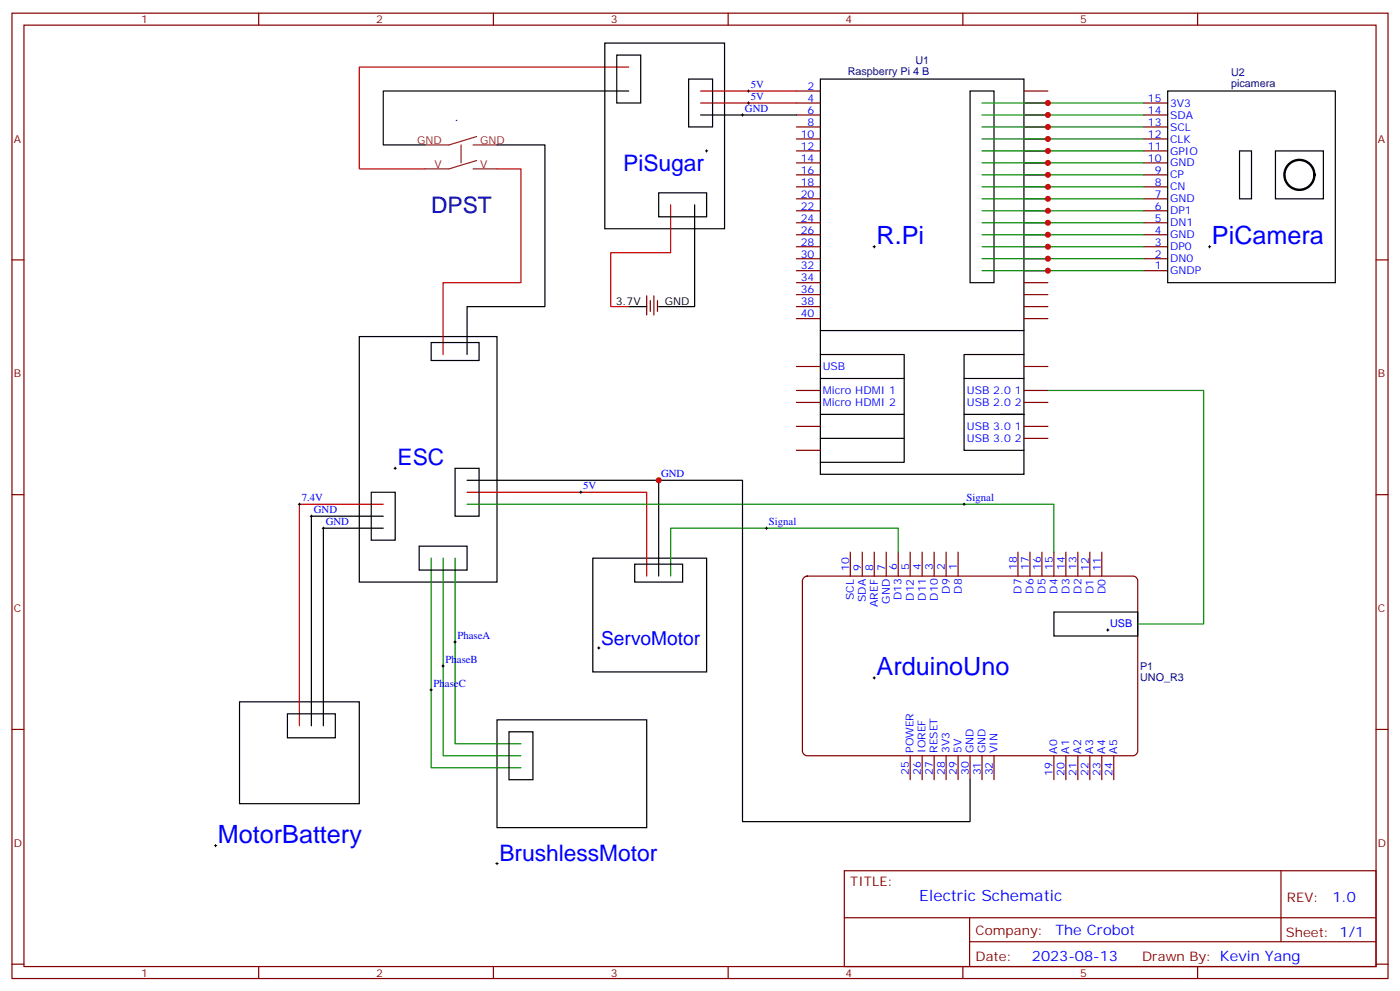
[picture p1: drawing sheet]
<svg xmlns="http://www.w3.org/2000/svg" width="412mm" height="292mm" viewBox="0 0 412 292" stroke-linecap="round" stroke-linejoin="round" font-family="sans-serif">
<g fill="none" stroke="#870000" stroke-width=".35">
<path d="M3.5 3.9h405.4v284.3h-405.4zM7.1 7.4h398.2v277.3h-398.2zM76.2 3.9v3.5M145.3 3.9v3.5M214.5 3.9v3.5M283.6 3.9v3.5M352.8 3.9v3.5M234.6 26.8h7.1M234.6 30.3h7.1M234.6 33.9h7.1M234.6 37.4h7.1M301.6 26.8h7.1"/>
<path d="M301.6 30.3h7.1M301.6 33.9h7.1M301.6 37.4h7.1M336.9 30.3h7.1M336.9 33.9h7.1M336.9 37.4h7.1M234.6 40.9h7.1M234.6 44.5h7.1M234.6 48h7.1M234.6 51.5h7.1M234.6 55h7.1M234.6 58.6h7.1"/>
<path d="M301.6 40.9h7.1M301.6 44.5h7.1M301.6 48h7.1M301.6 51.5h7.1M301.6 55h7.1M301.6 58.6h7.1M336.9 40.9h7.1M336.9 44.5h7.1M336.9 48h7.1M336.9 51.5h7.1M336.9 55h7.1M336.9 58.6h7.1"/>
<path d="M3.5 76.6h3.6M234.6 62.1h7.1M234.6 65.6h7.1M234.6 69.1h7.1M234.6 72.7h7.1M234.6 76.2h7.1M234.6 79.7h7.1M301.6 62.1h7.1M301.6 65.6h7.1M301.6 69.1h7.1M301.6 72.7h7.1M301.6 76.2h7.1"/>
<path d="M301.6 79.7h7.1M336.9 62.1h7.1M336.9 65.6h7.1M336.9 69.1h7.1M336.9 72.7h7.1M336.9 76.2h7.1M336.9 79.7h7.1M405.3 76.6h3.6M190.5 87.1v5.7M191.6 88.5v3.2M192.6 87.1v5.7M193.7 88.5v3.2"/>
<path d="M234.6 83.3h7.1M234.6 86.8h7.1M234.6 90.3h7.1M234.6 93.8h7.1M301.6 83.3h7.1M301.6 86.8h7.1M301.6 90.3h7.1M301.6 93.8h7.1M234.6 108h7.1M234.6 115h7.1M234.6 118.5h7.1M301.6 108h7.1"/>
<path d="M301.6 115h7.1M301.6 118.5h7.1M234.6 125.6h7.1M234.6 132.6h7.1M301.6 125.6h7.1M301.6 129.1h7.1M3.5 145.7h3.6M405.3 145.7h3.6M250.5 162.6v7.1M254 162.6v7.1M257.5 162.6v7.1M261.1 162.6v7.1"/>
<path d="M264.6 162.6v7.1M268.1 162.6v7.1M271.6 162.6v7.1M275.2 162.6v7.1M278.7 162.6v7.1M282.2 162.6v7.1M299.9 162.6v7.1M303.4 162.6v7.1M306.9 162.6v7.1M310.4 162.6v7.1M314 162.6v7.1M317.5 162.6v7.1"/>
<path d="M321 162.6v7.1M324.6 162.6v7.1M3.5 214.8h3.6M405.3 214.8h3.6M268.1 222.6v7.1M271.6 222.6v7.1M275.2 222.6v7.1M278.7 222.6v7.1M282.2 222.6v7.1M285.8 222.6v7.1M289.3 222.6v7.1M292.8 222.6v7.1"/>
<path d="M310.4 222.6v7.1M314 222.6v7.1M317.5 222.6v7.1M321 222.6v7.1M324.6 222.6v7.1M328.1 222.6v7.1M248.7 256.5h156.6v28.2h-156.6zM377.3 256.5v20.9M248.7 270.3h156.5M285.6 277.4h119.6M285.6 270.3v14.1M3.5 284h3.6"/>
<path d="M76.2 284.7v3.5M145.3 284.7v3.5M214.5 284.7v3.5M283.6 284.7v3.5M352.8 284.7v3.5M405.3 284h3.6"/>
</g>
<g fill="none" stroke="#000" stroke-width=".35">
<path d="M178.2 12.7h35.2v54.7h-35.2zM181.7 16.2h7v14.1h-7zM185.2 26.8h-72.3v15.9h12.3M202.8 23.3h7.1v14.1h-7.1zM206.4 33.9h28.2M241.7 23.3h59.9v116.4h-59.9zM285.8 26.8h7v56.5h-7zM344 26.8h49.3v56.5h-49.3zM146.4 42.7h14.1v47.6h-22.9v14.1M194 56.8h14.1v7.1h-14.1zM365.1 44.5h3.6v14.1h-3.6zM375.7 44.5h14.1v14.1h-14.1z"/>
<path d="M204.6 60.3v30h-10.6M105.8 99.1h40.6v72.3h-40.6zM185.2 90.3h5.3M241.7 97.4h59.9M127 100.9h14.1v5.3h-14.1zM241.7 104.4h24.6v7.1h-24.6M266.3 111.5v10.6h-24.6M284 111.5v10.6h17.6h-7M301.6 104.4h-17.6v7.1h17.6M134.1 137.9h7v14.1h-7zM241.7 129.1h24.6M266.3 122.1v14.1h-24.6"/>
<path d="M284 122.1v10.5h17.6M109.4 145h7v14.1h-7zM112.9 152h-21.2v61.8M112.9 155.6h-17.7v58.2M137.6 141.5h56.4v28.2M194 141.5h24.7v100.5h67.1v-12.3M123.5 160.9h14.1v7h-14.1zM174.6 164.4h33.5v33.5h-33.5zM187 166.2h14.1v5.3h-14.1zM310.4 180.3h24.7v7h-24.7zM70.6 206.7h35.2v30h-35.2zM84.7 210.3h14.1v7h-14.1z"/>
<path d="M146.4 212h44.1v31.8h-44.1zM149.9 215.5h7.1v14.2h-7.1z"/>
</g>
<circle cx="382.8" cy="51.5" r="4.4" fill="none" stroke="#000" stroke-width=".71"/>
<g fill="none" stroke="#008700" stroke-width=".35">
<path d="M289.3 30.3h47.6M289.3 33.9h47.6M289.3 37.4h47.6M289.3 40.9h47.6M289.3 44.5h47.6M289.3 48h47.6M289.3 51.5h47.6M289.3 55h47.6M289.3 58.6h47.6M289.3 62.1h47.6M289.3 65.6h47.6M289.3 69.1h47.6"/>
<path d="M289.3 72.7h47.6M289.3 76.2h47.6M289.3 79.7h47.6M308.7 115h45.8v68.8h-19.4M137.6 148.5h172.8v14.1M127 164.4v61.7h26.5M130.5 164.4v58.2h23M134.1 164.4v54.7h19.4M264.6 162.6v-7h-67v14.1"/>
</g>
<path d="M236.7 170.3l1.1-.6h95.9a1.41 1.41 0 0 1 1.4 1.4v50.1a1.51 1.51 0 0 1-1.4 1.4h-95.9a1.51 1.51 0 0 1-1.4-1.4v-50.1z" fill="none" stroke="#800000" stroke-width=".35"/>
<g fill="none" stroke="#000" stroke-width=".29">
<path d="M218.4 33.9h.7M218.7 33.5v.7M220.1 26.8h.7M220.1 30.3h.7M220.5 26.5v.7M220.5 30v.7M207.8 44.5h.7M208.1 44.1v.7M257.2 72.7h.7M257.5 72.3v.7M356 72.7h.7M356.3 72.3v.7"/>
<path d="M116.1 137.9h.7M116.4 137.6v.7M87.8 148.5h.7M88.2 148.2v.7M91.4 152h.7M91.7 151.7v.7M94.9 155.6h.7M95.2 155.2v.7M170.7 145h.7M171.1 144.6v.7M193.7 141.5h.7M194 141.1v.7"/>
<path d="M225.4 155.6h.7M225.8 155.2v.7M283.6 148.5h.7M284 148.2v.7M130.2 196.1h.7M130.5 195.8v.7M133.7 189.1h.7M134.1 188.7v.7M176 190.9h.7M176.4 190.5v.7M257.2 199.7h.7M257.5 199.3v.7"/>
<path d="M326 185.6h.7M326.3 185.2v.7M126.6 203.2h.8M127 202.8v.8M63.1 249.1h.8M63.5 248.7v.7M146 254.4h.8M146.4 254v.7"/>
</g>
<path d="M135.8 42.7v5.3M139.3 42.7h7.1M139.3 49.7h7.1M140.4 47.3l-8.1 2.4h-7.1M140.4 40.2l-8.1 2.5h-7.1" fill="none" stroke="#8c2424" stroke-width=".35"/>
<path d="M185.2 19.8h-79.4v29.9h19.4M206.4 26.8h28.2M206.4 30.3h28.2M146.4 49.7h7.1v33.6h-23v21.1M197.6 60.3v14.1h-17.7v15.9h5.3M112.9 148.5h-24.7v65.3M137.6 145h52.9v24.7" fill="none" stroke="#c00" stroke-width=".35"/>
<g fill="#c00">
<circle cx="194" cy="141.5" r=".88"/>
<circle cx="308.7" cy="79.7" r=".88"/>
<circle cx="308.7" cy="76.2" r=".88"/>
<circle cx="308.7" cy="72.7" r=".88"/>
<circle cx="308.7" cy="69.1" r=".88"/>
<circle cx="308.7" cy="65.6" r=".88"/>
<circle cx="308.7" cy="62.1" r=".88"/>
<circle cx="308.7" cy="58.6" r=".88"/>
<circle cx="308.7" cy="55" r=".88"/>
<circle cx="308.7" cy="51.5" r=".88"/>
<circle cx="308.7" cy="48" r=".88"/>
<circle cx="308.7" cy="44.4" r=".88"/>
<circle cx="308.7" cy="40.9" r=".88"/>
<circle cx="308.7" cy="37.4" r=".88"/>
<circle cx="308.7" cy="33.9" r=".88"/>
<circle cx="308.7" cy="30.3" r=".88"/>
</g>
<g font-size="7.4" fill="#00f">
<text x="258.2" y="71.8">R.Pi</text>
<text x="357" y="71.8">PiCamera</text>
<text x="258.2" y="198.8">ArduinoUno</text>
<text x="64.2" y="248.2">MotorBattery</text>
</g>
<g font-size="6.7" fill="#00f">
<text x="183.6" y="50.3">PiSugar</text>
<text x="117.1" y="137.1">ESC</text>
<text x="147.1" y="253.5">BrushlessMotor</text>
</g>
<text font-size="6.7" fill="#000080" x="127" y="62.6">DPST</text>
<text font-size="5.6" fill="#00f" x="177.1" y="190">ServoMotor</text>
<text font-size="4.6" fill="#00f" x="270.8" y="265.5">Electric Schematic</text>
<g font-size="4.2" fill="#00f">
<text x="392.5" y="265.7">1.0</text>
<text x="310.9" y="275.3">The Crobot</text>
<text x="304" y="283.1">2023-08-13</text>
</g>
<g font-size="3.9" fill="#800">
<text x="250.5" y="261.1">TITLE:</text>
<text x="379.1" y="265.7">REV:</text>
<text x="287.4" y="275.3">Company:</text>
<text x="378.7" y="275.9">Sheet: 1/1</text>
<text x="287.4" y="282.9">Date:</text>
<text x="336.4" y="283">Drawn By: Kevin Yang</text>
</g>
<g font-size="3.2" fill="#800">
<text x="41.6" y="6.9">1</text>
<text x="110.8" y="6.9">2</text>
<text x="179.9" y="6.9">3</text>
<text x="249.1" y="6.9">4</text>
<text x="318.2" y="6.9">5</text>
<text x="4.1" y="42">A</text>
<text x="405.9" y="42">A</text>
<text x="4.1" y="111.1">B</text>
<text x="405.9" y="111.1">B</text>
<text x="4.1" y="180.3">C</text>
<text x="405.9" y="180.3">C</text>
<text x="4.1" y="249.4">D</text>
<text x="405.9" y="249.4">D</text>
<text x="41.6" y="287.7">1</text>
<text x="110.8" y="287.7">2</text>
<text x="179.9" y="287.7">3</text>
<text x="249.1" y="287.7">4</text>
<text x="318.2" y="287.7">5</text>
</g>
<g font-size="3.2" fill="#000080">
<text x="249.7" y="22.1">Raspberry Pi 4 B</text>
<text x="269.7" y="18.9">U1</text>
<text x="362.7" y="22.4">U2</text>
<text x="362.7" y="25.6">picamera</text>
<text x="134.1" y="35.6">.</text>
<text x="335.8" y="197.3">P1</text>
<text x="335.8" y="200.5">UNO_R3</text>
</g>
<g font-size="3.2" fill="#00f">
<text x="221.2" y="25.9">5V</text>
<text x="221.2" y="29.5">5V</text>
<text x="237.9" y="26.5">2</text>
<text x="237.9" y="30">4</text>
<text x="338.2" y="30">15</text>
<text x="219.4" y="33">GND</text>
<text x="237.9" y="33.5">6</text>
<text x="338.2" y="33.5">14</text>
<text x="344.7" y="31.4">3V3</text>
<text x="344.7" y="34.9">SDA</text>
<text x="235.9" y="40.6">10</text>
<text x="237.9" y="37">8</text>
<text x="338.2" y="37">13</text>
<text x="338.2" y="40.6">12</text>
<text x="344.7" y="38.5">SCL</text>
<text x="344.7" y="42">CLK</text>
<text x="235.9" y="44.1">12</text>
<text x="235.9" y="47.6">14</text>
<text x="338.2" y="44.1">11</text>
<text x="338.2" y="47.6">10</text>
<text x="344.7" y="45.5">GPIO</text>
<text x="235.9" y="51.2">16</text>
<text x="340.2" y="51.2">9</text>
<text x="344.7" y="49">GND</text>
<text x="344.7" y="52.6">CP</text>
<text x="235.9" y="54.7">18</text>
<text x="235.9" y="58.2">20</text>
<text x="340.2" y="54.7">8</text>
<text x="340.2" y="58.2">7</text>
<text x="344.7" y="56.1">CN</text>
<text x="344.7" y="59.6">GND</text>
<text x="235.9" y="61.7">22</text>
<text x="235.9" y="65.3">24</text>
<text x="340.2" y="61.7">6</text>
<text x="340.2" y="65.3">5</text>
<text x="344.7" y="63.1">DP1</text>
<text x="235.9" y="68.8">26</text>
<text x="340.2" y="68.8">4</text>
<text x="344.7" y="66.7">DN1</text>
<text x="344.7" y="70.2">GND</text>
<text x="235.9" y="72.3">28</text>
<text x="235.9" y="75.8">30</text>
<text x="340.2" y="72.3">3</text>
<text x="340.2" y="75.8">2</text>
<text x="344.7" y="73.7">DP0</text>
<text x="344.7" y="77.3">DN0</text>
<text x="235.9" y="79.4">32</text>
<text x="235.9" y="82.9">34</text>
<text x="340.2" y="79.4">1</text>
<text x="344.7" y="80.8">GNDP</text>
<text x="235.9" y="86.4">36</text>
<text x="235.9" y="90">38</text>
<text x="235.9" y="93.5">40</text>
<text x="242.4" y="109">USB</text>
<text x="242.4" y="119.6">Micro HDMI 2</text>
<text x="242.4" y="116.1">Micro HDMI 1</text>
<text x="284.8" y="116.1">USB 2.0 1</text>
<text x="284.8" y="119.6">USB 2.0 2</text>
<text x="284.8" y="126.6">USB 3.0 1</text>
<text x="284.8" y="130.2">USB 3.0 2</text>
<text x="194.7" y="140.6">GND</text>
<text x="88.9" y="147.6">7.4V</text>
<text x="171.8" y="144.1">5V</text>
<text x="284.7" y="147.6">Signal</text>
<text x="92.4" y="151.2">GND</text>
<text x="96" y="154.7">GND</text>
<text x="226.5" y="154.7">Signal</text>
<text x="264.2" y="167.8" transform="rotate(-90 264.2 167.8)">6</text>
<text x="267.8" y="168" transform="rotate(-90 267.8 168)">5</text>
<text x="271.3" y="168" transform="rotate(-90 271.3 168)">4</text>
<text x="274.8" y="168" transform="rotate(-90 274.8 168)">3</text>
<text x="278.3" y="168" transform="rotate(-90 278.3 168)">2</text>
<text x="281.9" y="168" transform="rotate(-90 281.9 168)">1</text>
<text x="299.5" y="167.9" transform="rotate(-90 299.5 167.9)">18</text>
<text x="303" y="167.9" transform="rotate(-90 303 167.9)">17</text>
<text x="306.6" y="167.9" transform="rotate(-90 306.6 167.9)">16</text>
<text x="310.1" y="167.9" transform="rotate(-90 310.1 167.9)">15</text>
<text x="313.6" y="167.9" transform="rotate(-90 313.6 167.9)">14</text>
<text x="317.1" y="167.9" transform="rotate(-90 317.1 167.9)">13</text>
<text x="250.1" y="168.1" transform="rotate(-90 250.1 168.1)">10</text>
<text x="253.7" y="168.1" transform="rotate(-90 253.7 168.1)">9</text>
<text x="257.2" y="168.1" transform="rotate(-90 257.2 168.1)">8</text>
<text x="260.7" y="168.1" transform="rotate(-90 260.7 168.1)">7</text>
<text x="320.7" y="168.1" transform="rotate(-90 320.7 168.1)">12</text>
<text x="324.2" y="168.1" transform="rotate(-90 324.2 168.1)">11</text>
<text x="251.6" y="176.7" transform="rotate(-90 251.6 176.7)">SCL</text>
<text x="255.1" y="177.3" transform="rotate(-90 255.1 177.3)">SDA</text>
<text x="258.6" y="178.8" transform="rotate(-90 258.6 178.8)">AREF</text>
<text x="262.1" y="177.8" transform="rotate(-90 262.1 177.8)">GND</text>
<text x="265.6" y="176.8" transform="rotate(-90 265.6 176.8)">D13</text>
<text x="269.2" y="176.9" transform="rotate(-90 269.2 176.9)">D12</text>
<text x="272.7" y="176.9" transform="rotate(-90 272.7 176.9)">D11</text>
<text x="276.2" y="176.9" transform="rotate(-90 276.2 176.9)">D10</text>
<text x="279.8" y="174.9" transform="rotate(-90 279.8 174.9)">D9</text>
<text x="283.3" y="174.9" transform="rotate(-90 283.3 174.9)">D8</text>
<text x="300.9" y="174.9" transform="rotate(-90 300.9 174.9)">D7</text>
<text x="304.4" y="174.9" transform="rotate(-90 304.4 174.9)">D6</text>
<text x="308" y="174.9" transform="rotate(-90 308 174.9)">D5</text>
<text x="311.5" y="174.9" transform="rotate(-90 311.5 174.9)">D4</text>
<text x="315" y="174.9" transform="rotate(-90 315 174.9)">D3</text>
<text x="318.6" y="174.9" transform="rotate(-90 318.6 174.9)">D2</text>
<text x="322.1" y="175" transform="rotate(-90 322.1 175)">D1</text>
<text x="325.6" y="175" transform="rotate(-90 325.6 175)">D0</text>
<text x="327" y="184.7">USB</text>
<text x="134.8" y="188.2">PhaseA</text>
<text x="131.2" y="195.3">PhaseB</text>
<text x="127.7" y="202.3">PhaseC</text>
<text x="269.1" y="221.8" transform="rotate(-90 269.1 221.8)">POWER</text>
<text x="272.6" y="221.8" transform="rotate(-90 272.6 221.8)">IOREF</text>
<text x="276.2" y="221.8" transform="rotate(-90 276.2 221.8)">RESET</text>
<text x="279.7" y="221.8" transform="rotate(-90 279.7 221.8)">3V3</text>
<text x="283.2" y="221.8" transform="rotate(-90 283.2 221.8)">5V</text>
<text x="286.8" y="221.8" transform="rotate(-90 286.8 221.8)">GND</text>
<text x="290.3" y="221.9" transform="rotate(-90 290.3 221.9)">GND</text>
<text x="293.9" y="221.9" transform="rotate(-90 293.9 221.9)">VIN</text>
<text x="311.4" y="222" transform="rotate(-90 311.4 222)">A0</text>
<text x="315" y="222" transform="rotate(-90 315 222)">A1</text>
<text x="318.5" y="222" transform="rotate(-90 318.5 222)">A2</text>
<text x="322" y="222" transform="rotate(-90 322 222)">A3</text>
<text x="325.5" y="222" transform="rotate(-90 325.5 222)">A4</text>
<text x="329.1" y="222" transform="rotate(-90 329.1 222)">A5</text>
<text x="267.7" y="228.3" transform="rotate(-90 267.7 228.3)">25</text>
<text x="271.2" y="228.3" transform="rotate(-90 271.2 228.3)">26</text>
<text x="274.8" y="228.3" transform="rotate(-90 274.8 228.3)">27</text>
<text x="278.3" y="228.3" transform="rotate(-90 278.3 228.3)">28</text>
<text x="281.8" y="228.3" transform="rotate(-90 281.8 228.3)">29</text>
<text x="285.3" y="228.3" transform="rotate(-90 285.3 228.3)">30</text>
<text x="288.9" y="228.4" transform="rotate(-90 288.9 228.4)">31</text>
<text x="292.5" y="228.4" transform="rotate(-90 292.5 228.4)">32</text>
<text x="310" y="228.5" transform="rotate(-90 310 228.5)">19</text>
<text x="313.6" y="228.5" transform="rotate(-90 313.6 228.5)">20</text>
<text x="317.1" y="228.5" transform="rotate(-90 317.1 228.5)">21</text>
<text x="320.6" y="228.5" transform="rotate(-90 320.6 228.5)">22</text>
<text x="324.1" y="228.5" transform="rotate(-90 324.1 228.5)">23</text>
<text x="327.7" y="228.5" transform="rotate(-90 327.7 228.5)">24</text>
</g>
<g font-size="3.2" fill="#8d2323">
<text x="122.9" y="42.3">GND</text>
<text x="141.5" y="42.3">GND</text>
<text x="128" y="49.4">V</text>
<text x="141.5" y="49.4">V</text>
</g>
<g font-size="3.2">
<text x="181.4" y="90">3.7V</text>
<text x="195.8" y="90">GND</text>
</g>
</svg>
